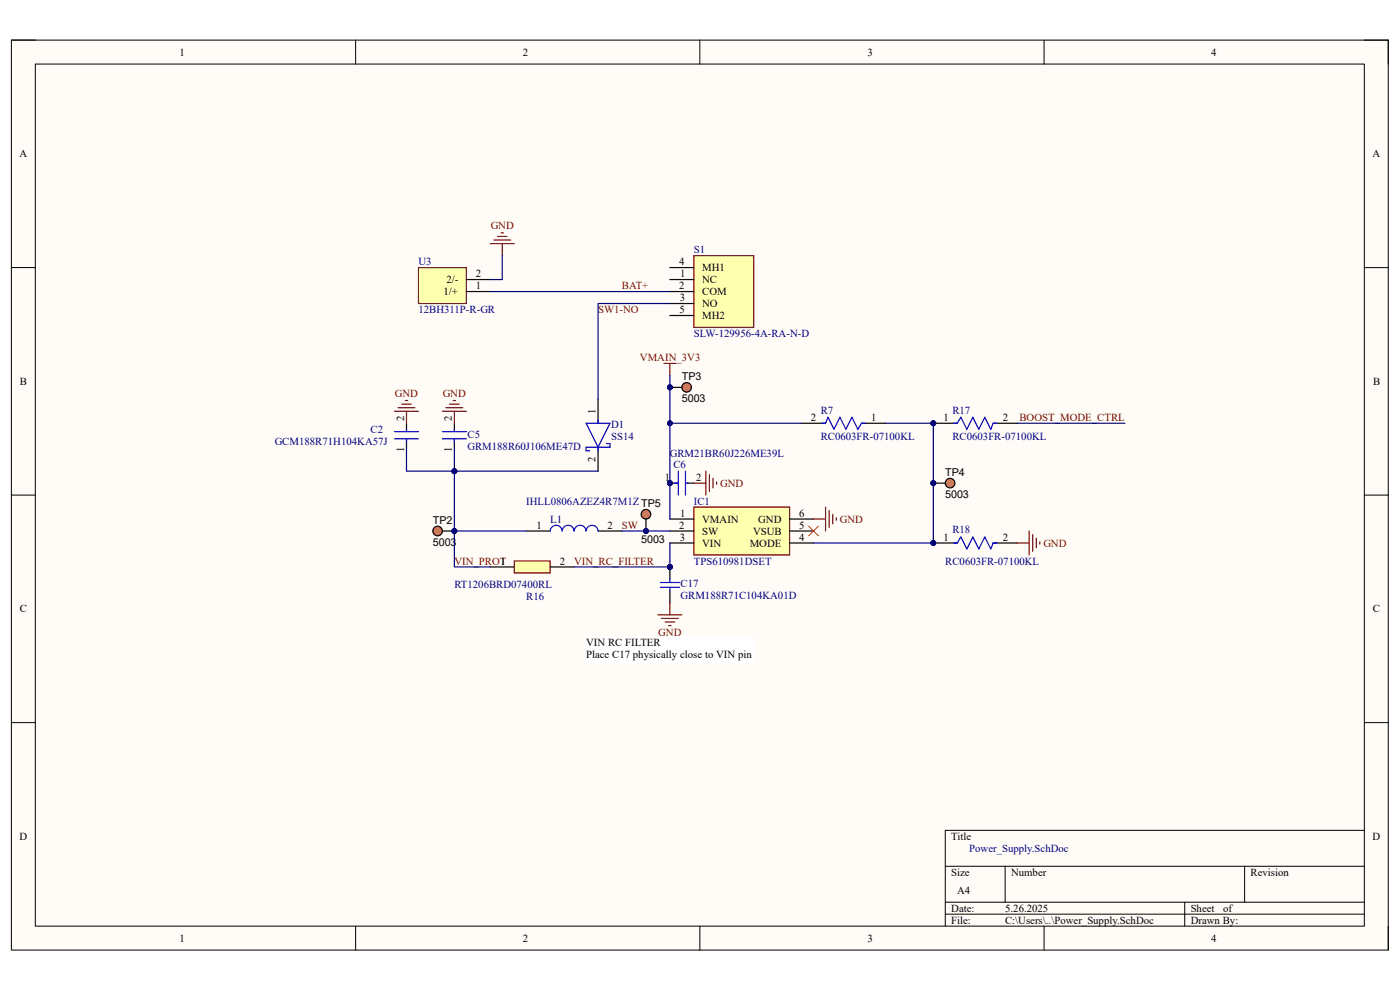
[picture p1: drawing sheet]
<svg xmlns="http://www.w3.org/2000/svg" width="297mm" height="210mm" viewBox="0 0 297 210" stroke-linecap="round" stroke-linejoin="round" font-family="sans-serif">
<path d="M2.4 8.5h292.1v193h-292.1z" fill-rule="evenodd" fill="#fffcf8"/>
<path d="M2.4 8.5h292.1v193h-292.1z" fill="none" stroke="#000" stroke-width=".21"/>
<path d="M7.5 13.6h281.9v182.9h-281.9z" fill-rule="evenodd" fill="#fffcf8"/>
<g fill="none" stroke="#000" stroke-width=".21">
<path d="M2.4 8.5h5.1M7.5 13.6h281.9v182.9h-281.9zM75.4 8.5v5.1M148.5 8.5v5.1M221.5 8.5v5.1M289.4 8.5h5.1v5.1M2.4 56.8h5.1M289.4 56.8h5.1M2.4 105h5.1M289.4 105h5.1M2.4 153.3h5.1M289.4 153.3h5.1"/>
<path d="M289.4 176.1h-88.9v20.4M75.4 196.5v5M148.5 196.5v5M200.5 183.8h88.9M200.5 191.4h88.9M200.5 193.9h88.9M213.2 183.8v7.6M221.5 196.5v5M251.3 191.4v5.1M264 183.8v7.6M294.5 196.5v5"/>
</g>
<path d="M88.8 56.8h10.1v7.6h-10.1z" fill-rule="evenodd" fill="#ffffb0"/>
<path d="M88.8 56.8h10.1v7.6h-10.1z" fill="none" stroke="#800000" stroke-width=".25"/>
<path d="M98.9 59.3h5.1M98.9 61.8h5.1" fill="none" stroke="#000" stroke-width=".25"/>
<path d="M147.2 107.6h20.3v10.1h-20.3z" fill-rule="evenodd" fill="#ffffb0"/>
<path d="M147.2 107.6h20.3v10.1h-20.3z" fill="none" stroke="#800000" stroke-width=".25"/>
<path d="M142.1 110.1h5.1M142.1 112.6h5.1M142.1 115.2h5.1M167.5 110.1h5.1M167.5 112.6h5.1M167.5 115.2h5.1" fill="none" stroke="#000" stroke-width=".25"/>
<path d="M147.2 54.2h12.7v15.3h-12.7z" fill-rule="evenodd" fill="#ffffb0"/>
<path d="M147.2 54.2h12.7v15.3h-12.7z" fill="none" stroke="#800000" stroke-width=".25"/>
<g fill="none" stroke="#000" stroke-width=".25">
<path d="M142.1 59.3h5.1M142.1 56.8h5.1M142.1 61.8h5.1M142.1 64.4h5.1M142.1 66.9h5.1M86.2 89.8v1.5M86.2 93.1v1.8M96.4 89.8v1.5M96.4 93.1v1.8M126.9 84.7v5.1M126.9 94.9v5M111.6 112.6h5.1"/>
<path d="M126.9 112.6h5.1"/>
</g>
<g fill="none" stroke="#00f" stroke-width=".25">
<path d="M83.7 93.1h5.1M83.7 91.6h5.1M86.2 91.1v.2M86.2 93.1v.8M93.9 93.1h5M93.9 91.6h5M96.4 91.1v.2M96.4 93.1v.8M124.3 89.8h5.1l-2.5 5.1zM126.9 89v.8M126.9 94.9v.7M128.7 94.1h.7v.8h-5.1v.7h.8"/>
<path d="M116.7 112.6a1.27 1.27 0 0 1 1.3-1.2 1.27 1.27 0 0 1 1.3 1.2 1.27 1.27 0 0 1 1.2-1.2 1.27 1.27 0 0 1 1.3 1.2 1.27 1.27 0 0 1 1.3-1.2 1.27 1.27 0 0 1 1.2 1.2 1.27 1.27 0 0 1 1.3-1.2 1.27 1.27 0 0 1 1.3 1.2"/>
</g>
<circle cx="142.1" cy="102.5" r=".51" fill="#000080"/>
<circle cx="142.1" cy="102.5" r=".51" fill="none" stroke="#000080" stroke-width=".21"/>
<path d="M142.1 102.5h1.8" fill="none" stroke="#000" stroke-width=".25"/>
<circle cx="142.1" cy="102.5" r=".51" fill="#000080"/>
<circle cx="142.1" cy="102.5" r=".51" fill="none" stroke="#000080" stroke-width=".21"/>
<path d="M170.1 89.8h5M182.8 89.8h5M145.7 102.5h1.5" fill="none" stroke="#000" stroke-width=".25"/>
<path d="M143.9 99.9v5.1M145.4 99.9v5.1M174.4 89.8h.7l.6-1.3 1.2 2.6 1.3-2.6 1.3 2.6 1.2-2.6 1.3 2.6 .8-1.3h.7M143.1 102.5h.8M145.7 102.5h.2" fill="none" stroke="#00f" stroke-width=".25"/>
<g fill="none" stroke="#800000" stroke-width=".25">
<path d="M104 51.7h5.1M104.8 50.9h3.5M105.5 50.2h2.1M106.3 49.4h.5M106.6 51.7v2.5M140.8 77.1h2.6M142.1 77.1v2.5M83.7 87.2h5.1M84.5 86.5h3.5M85.2 85.7h2.1M86 85h.5M86.2 87.2v2.6"/>
<path d="M93.9 87.2h5M94.6 86.5h3.6M95.4 85.7h2M96.1 85h.6M96.4 87.2v2.6M149.7 99.9v5.1M147.2 102.5h2.5M150.5 100.7v3.6M151.3 101.5v2M152 102.2v.5M172.6 110.1h2.5M175.1 107.6v5"/>
<path d="M175.9 108.3v3.6M176.7 109.1v2M177.4 109.9v.5"/>
</g>
<path d="M171.6 111.6l2 2.1M173.6 111.6l-2 2.1" fill="none" stroke="#f00" stroke-width=".21"/>
<circle cx="96.4" cy="112.6" r=".51" fill="#000080"/>
<circle cx="96.4" cy="112.6" r=".51" fill="none" stroke="#000080" stroke-width=".21"/>
<circle cx="92.8" cy="112.6" r="1.02" fill="#fd8300"/>
<g fill="none" stroke="#000" stroke-width=".25">
<path d="M93.9 112.6h2.5"/>
<circle cx="92.8" cy="112.6" r="1.02"/>
</g>
<circle cx="96.4" cy="112.6" r=".51" fill="#000080"/>
<circle cx="96.4" cy="112.6" r=".51" fill="none" stroke="#000080" stroke-width=".21"/>
<circle cx="137" cy="112.6" r=".51" fill="#000080"/>
<circle cx="137" cy="112.6" r=".51" fill="none" stroke="#000080" stroke-width=".21"/>
<circle cx="137" cy="109.1" r="1.02" fill="#fd8300"/>
<g fill="none" stroke="#000" stroke-width=".25">
<path d="M137 110.1v2.5"/>
<circle cx="137" cy="109.1" r="1.02"/>
</g>
<circle cx="137" cy="112.6" r=".51" fill="#000080"/>
<circle cx="137" cy="112.6" r=".51" fill="none" stroke="#000080" stroke-width=".21"/>
<circle cx="142.1" cy="82.2" r=".51" fill="#000080"/>
<circle cx="142.1" cy="82.2" r=".51" fill="none" stroke="#000080" stroke-width=".21"/>
<circle cx="145.7" cy="82.2" r="1.02" fill="#fd8300"/>
<g fill="none" stroke="#000" stroke-width=".25">
<path d="M142.1 82.2h2.6"/>
<circle cx="145.7" cy="82.2" r="1.02"/>
</g>
<circle cx="142.1" cy="82.2" r=".51" fill="#000080"/>
<circle cx="142.1" cy="82.2" r=".51" fill="none" stroke="#000080" stroke-width=".21"/>
<circle cx="198" cy="102.5" r=".51" fill="#000080"/>
<circle cx="198" cy="102.5" r=".51" fill="none" stroke="#000080" stroke-width=".21"/>
<circle cx="201.6" cy="102.5" r="1.02" fill="#fd8300"/>
<g fill="none" stroke="#000" stroke-width=".25">
<path d="M198 102.5h2.5"/>
<circle cx="201.6" cy="102.5" r="1.02"/>
</g>
<circle cx="198" cy="102.5" r=".51" fill="#000080"/>
<circle cx="198" cy="102.5" r=".51" fill="none" stroke="#000080" stroke-width=".21"/>
<path d="M109.1 119h7.6v2.5h-7.6z" fill-rule="evenodd" fill="#ffffb0"/>
<path d="M109.1 119h7.6v2.5h-7.6z" fill="none" stroke="#800000" stroke-width=".25"/>
<path d="M104 120.3h5.1M116.7 120.3h5.1" fill="none" stroke="#000" stroke-width=".25"/>
<circle cx="198" cy="115.2" r=".51" fill="#000080"/>
<circle cx="198" cy="115.2" r=".51" fill="none" stroke="#000080" stroke-width=".21"/>
<path d="M198 115.2h5.1" fill="none" stroke="#000" stroke-width=".25"/>
<circle cx="198" cy="115.2" r=".51" fill="#000080"/>
<circle cx="198" cy="115.2" r=".51" fill="none" stroke="#000080" stroke-width=".21"/>
<path d="M210.7 115.2h5.1" fill="none" stroke="#000" stroke-width=".25"/>
<path d="M202.3 115.2h.8l.7-1.3 1.3 2.6 1.3-2.6 1.3 2.6 1.2-2.6 1.3 2.6 .5-1.3h.8" fill="none" stroke="#00f" stroke-width=".25"/>
<path d="M215.8 115.2h2.5M218.3 112.6v5.1M219.1 113.4v3.6M219.8 114.2v2M220.6 114.9v.5" fill="none" stroke="#800000" stroke-width=".25"/>
<circle cx="198" cy="89.8" r=".51" fill="#000080"/>
<circle cx="198" cy="89.8" r=".51" fill="none" stroke="#000080" stroke-width=".21"/>
<path d="M198 89.8h5.1" fill="none" stroke="#000" stroke-width=".25"/>
<circle cx="198" cy="89.8" r=".51" fill="#000080"/>
<circle cx="198" cy="89.8" r=".51" fill="none" stroke="#000080" stroke-width=".21"/>
<path d="M210.7 89.8h5.1" fill="none" stroke="#000" stroke-width=".25"/>
<path d="M202.3 89.8h.8l.7-1.3 1.3 2.6 1.3-2.6 1.3 2.6 1.2-2.6 1.3 2.6 .5-1.3h.8" fill="none" stroke="#00f" stroke-width=".25"/>
<path d="M104 61.8h38.1M132 112.6h10.1" fill="none" stroke="#000080" stroke-width=".25"/>
<circle cx="137" cy="112.6" r=".51" fill="#000080"/>
<circle cx="137" cy="112.6" r=".51" fill="none" stroke="#000080" stroke-width=".21"/>
<path d="M142.1 79.6v30.5" fill="none" stroke="#000080" stroke-width=".25"/>
<circle cx="142.1" cy="102.5" r=".51" fill="#000080"/>
<circle cx="142.1" cy="102.5" r=".51" fill="none" stroke="#000080" stroke-width=".21"/>
<circle cx="142.1" cy="89.8" r=".51" fill="#000080"/>
<circle cx="142.1" cy="89.8" r=".51" fill="none" stroke="#000080" stroke-width=".21"/>
<circle cx="142.1" cy="82.2" r=".51" fill="#000080"/>
<circle cx="142.1" cy="82.2" r=".51" fill="none" stroke="#000080" stroke-width=".21"/>
<path d="M86.2 94.9v5h10.2" fill="none" stroke="#000080" stroke-width=".25"/>
<circle cx="96.4" cy="99.9" r=".51" fill="#000080"/>
<circle cx="96.4" cy="99.9" r=".51" fill="none" stroke="#000080" stroke-width=".21"/>
<path d="M142.1 89.8h28" fill="none" stroke="#000080" stroke-width=".25"/>
<circle cx="142.1" cy="89.8" r=".51" fill="#000080"/>
<circle cx="142.1" cy="89.8" r=".51" fill="none" stroke="#000080" stroke-width=".21"/>
<path d="M187.8 89.8h10.2v25.4h-25.4" fill="none" stroke="#000080" stroke-width=".25"/>
<circle cx="198" cy="115.2" r=".51" fill="#000080"/>
<circle cx="198" cy="115.2" r=".51" fill="none" stroke="#000080" stroke-width=".21"/>
<circle cx="198" cy="102.5" r=".51" fill="#000080"/>
<circle cx="198" cy="102.5" r=".51" fill="none" stroke="#000080" stroke-width=".21"/>
<circle cx="198" cy="89.8" r=".51" fill="#000080"/>
<circle cx="198" cy="89.8" r=".51" fill="none" stroke="#000080" stroke-width=".21"/>
<path d="M96.4 99.9v12.7" fill="none" stroke="#000080" stroke-width=".25"/>
<circle cx="96.4" cy="112.6" r=".51" fill="#000080"/>
<circle cx="96.4" cy="112.6" r=".51" fill="none" stroke="#000080" stroke-width=".21"/>
<circle cx="96.4" cy="99.9" r=".51" fill="#000080"/>
<circle cx="96.4" cy="99.9" r=".51" fill="none" stroke="#000080" stroke-width=".21"/>
<path d="M106.6 54.2v5.1h-2.6M96.4 94.9v5" fill="none" stroke="#000080" stroke-width=".25"/>
<circle cx="96.4" cy="99.9" r=".51" fill="#000080"/>
<circle cx="96.4" cy="99.9" r=".51" fill="none" stroke="#000080" stroke-width=".21"/>
<path d="M96.4 99.9h30.5" fill="none" stroke="#000080" stroke-width=".25"/>
<circle cx="96.4" cy="99.9" r=".51" fill="#000080"/>
<circle cx="96.4" cy="99.9" r=".51" fill="none" stroke="#000080" stroke-width=".21"/>
<path d="M142.1 115.2v5.1" fill="none" stroke="#000080" stroke-width=".25"/>
<circle cx="142.1" cy="120.3" r=".51" fill="#000080"/>
<circle cx="142.1" cy="120.3" r=".51" fill="none" stroke="#000080" stroke-width=".21"/>
<path d="M111.6 112.6h-15.2v7.7h7.6" fill="none" stroke="#000080" stroke-width=".25"/>
<circle cx="96.4" cy="112.6" r=".51" fill="#000080"/>
<circle cx="96.4" cy="112.6" r=".51" fill="none" stroke="#000080" stroke-width=".21"/>
<path d="M142.1 64.4h-15.2v20.3" fill="none" stroke="#000080" stroke-width=".25"/>
<path d="M124.3 135h35.6v5.6h-35.6z" fill-rule="evenodd" fill="#fff"/>
<path d="M124.3 135h35.6v5.6h-35.6z" fill="none" stroke="#fff" stroke-width=".21"/>
<circle cx="142.1" cy="120.3" r=".51" fill="#000080"/>
<circle cx="142.1" cy="120.3" r=".51" fill="none" stroke="#000080" stroke-width=".21"/>
<path d="M142.1 120.3v2.5" fill="none" stroke="#000" stroke-width=".25"/>
<circle cx="142.1" cy="120.3" r=".51" fill="#000080"/>
<circle cx="142.1" cy="120.3" r=".51" fill="none" stroke="#000080" stroke-width=".21"/>
<path d="M142.1 125.3v2.6" fill="none" stroke="#000" stroke-width=".25"/>
<path d="M140.1 124.6h4.1M140.1 123.6h4.1M142.1 122.8v.8M142.1 124.6v.7" fill="none" stroke="#00f" stroke-width=".25"/>
<path d="M139.6 130.4h5.1M140.3 131.2h3.6M141.1 132h2M141.9 132.7h.5M142.1 127.9v2.5" fill="none" stroke="#800000" stroke-width=".25"/>
<path d="M121.8 120.3h20.3" fill="none" stroke="#000080" stroke-width=".25"/>
<circle cx="142.1" cy="120.3" r=".51" fill="#000080"/>
<circle cx="142.1" cy="120.3" r=".51" fill="none" stroke="#000080" stroke-width=".21"/>
<path d="M215.8 89.8h22.8" fill="none" stroke="#000080" stroke-width=".25"/>
<g font-size="2.3">
<text x="38.1" y="11.8">1</text>
<text x="110.9" y="11.8">2</text>
<text x="184" y="11.8">3</text>
<text x="256.9" y="11.8">4</text>
<text x="4.1" y="33.4">A</text>
<text x="291.2" y="33.4">A</text>
<text x="101" y="58.8">2</text>
<text x="144.1" y="56.3">4</text>
<text x="144.3" y="58.8">1</text>
<text x="149" y="57.5">MH1</text>
<text x="94.1" y="62.6">1/+</text>
<text x="94.7" y="60.1">2/-</text>
<text x="101" y="61.3">1</text>
<text x="144.1" y="61.3">2</text>
<text x="144.2" y="63.9">3</text>
<text x="149" y="60.1">NC</text>
<text x="149" y="62.6">COM</text>
<text x="149" y="65.2">NO</text>
<text x="144.2" y="66.4">5</text>
<text x="149" y="67.7">MH2</text>
<text x="4.2" y="81.7">B</text>
<text x="144.7" y="80.7">TP3</text>
<text x="291.3" y="81.7">B</text>
<text x="85.7" y="89.3" transform="rotate(-90 85.7 89.3)">2</text>
<text x="95.9" y="89.3" transform="rotate(-90 95.9 89.3)">2</text>
<text x="126.4" y="87.8" transform="rotate(-90 126.4 87.8)">1</text>
<text x="144.7" y="85.3">5003</text>
<text x="172" y="89.3">2</text>
<text x="184.8" y="89.3">1</text>
<text x="200.2" y="89.3">1</text>
<text x="212.7" y="89.3">2</text>
<text x="85.7" y="96" transform="rotate(-90 85.7 96)">1</text>
<text x="95.9" y="96" transform="rotate(-90 95.9 96)">1</text>
<text x="126.4" y="98" transform="rotate(-90 126.4 98)">2</text>
<text x="141" y="102">1</text>
<text x="147.7" y="102">2</text>
<text x="200.5" y="101">TP4</text>
<text x="200.5" y="105.6">5003</text>
<text x="91.8" y="111.2">TP2</text>
<text x="113.8" y="112.1">1</text>
<text x="128.9" y="112.1">2</text>
<text x="144.1" y="112.1">2</text>
<text x="144.3" y="109.6">1</text>
<text x="149" y="110.9">VMAIN</text>
<text x="149" y="113.4">SW</text>
<text x="159.8" y="113.4">VSUB</text>
<text x="160.9" y="110.9">GND</text>
<text x="169.5" y="109.6">6</text>
<text x="169.5" y="112.1">5</text>
<text x="91.8" y="115.7">5003</text>
<text x="106.2" y="119.8">1</text>
<text x="118.7" y="119.8">2</text>
<text x="136" y="115.2">5003</text>
<text x="144.2" y="114.7">3</text>
<text x="149" y="116">VIN</text>
<text x="159" y="116">MODE</text>
<text x="169.5" y="114.7">4</text>
<text x="200.2" y="114.7">1</text>
<text x="212.7" y="114.7">2</text>
<text x="4.2" y="129.9">C</text>
<text x="291.3" y="129.9">C</text>
<text x="124.3" y="137">VIN RC FILTER</text>
<text x="124.3" y="139.6">Place C17 physically close to VIN pin</text>
<text x="4.1" y="178.2">D</text>
<text x="201.8" y="178.2">Title</text>
<text x="291.2" y="178.2">D</text>
<text x="201.8" y="185.8">Size</text>
<text x="214.5" y="185.8">Number</text>
<text x="265.3" y="185.8">Revision</text>
<text x="203.1" y="189.6">A4</text>
<text x="201.8" y="193.4">Date:</text>
<text x="201.8" y="196">File:</text>
<text x="213.2" y="196">C:\Users\..\Power_Supply.SchDoc</text>
<text x="213.2" y="193.4">5.26.2025</text>
<text x="252.6" y="196">Drawn By:</text>
<text x="252.6" y="193.4">Sheet</text>
<text x="259.5" y="193.4">of</text>
<text x="38.1" y="199.8">1</text>
<text x="110.9" y="199.8">2</text>
<text x="184" y="199.8">3</text>
<text x="256.9" y="199.8">4</text>
</g>
<g font-size="2.3" fill="#800000">
<text x="104.1" y="48.6">GND</text>
<text x="132" y="61.3">BAT+</text>
<text x="126.9" y="66.4">SW1-NO</text>
<text x="135.8" y="76.6">VMAIN_3V3</text>
<text x="83.8" y="84.2">GND</text>
<text x="93.9" y="84.2">GND</text>
<text x="216.3" y="89.3">BOOST_MODE_CTRL</text>
<text x="152.8" y="103.3">GND</text>
<text x="132" y="112.1">SW</text>
<text x="178.2" y="110.9">GND</text>
<text x="96.4" y="119.8">VIN_PROT</text>
<text x="121.8" y="119.8">VIN_RC_FILTER</text>
<text x="221.4" y="116">GND</text>
<text x="139.7" y="135">GND</text>
</g>
<g font-size="2.3" fill="#000080">
<text x="147.2" y="53.7">S1</text>
<text x="88.8" y="56.3">U3</text>
<text x="88.8" y="66.4">12BH311P-R-GR</text>
<text x="147.2" y="71.5">SLW-129956-4A-RA-N-D</text>
<text x="174.1" y="87.8">R7</text>
<text x="202.1" y="87.8">R17</text>
<text x="58.3" y="94.4">GCM188R71H104KA57J</text>
<text x="78.6" y="91.8">C2</text>
<text x="99.2" y="92.8">C5</text>
<text x="99.2" y="95.4">GRM188R60J106ME47D</text>
<text x="129.7" y="90.8">D1</text>
<text x="129.7" y="93.3">SS14</text>
<text x="174.1" y="93.3">RC0603FR-07100KL</text>
<text x="202.1" y="93.3">RC0603FR-07100KL</text>
<text x="142.1" y="96.9">GRM21BR60J226ME39L</text>
<text x="142.9" y="99.2">C6</text>
<text x="111.6" y="107.1">IHLL0806AZEZ4R7M1ZTP5</text>
<text x="147.2" y="107.1">IC1</text>
<text x="116.7" y="111">L1</text>
<text x="202.1" y="113.2">R18</text>
<text x="147.2" y="119.8">TPS610981DSET</text>
<text x="200.5" y="119.8">RC0603FR-07100KL</text>
<text x="96.4" y="124.8">RT1206BRD07400RL</text>
<text x="144.4" y="124.6">C17</text>
<text x="111.6" y="127.4">R16</text>
<text x="144.4" y="127.1">GRM188R71C104KA01D</text>
<text x="205.6" y="180.7">Power_Supply.SchDoc</text>
</g>
</svg>
